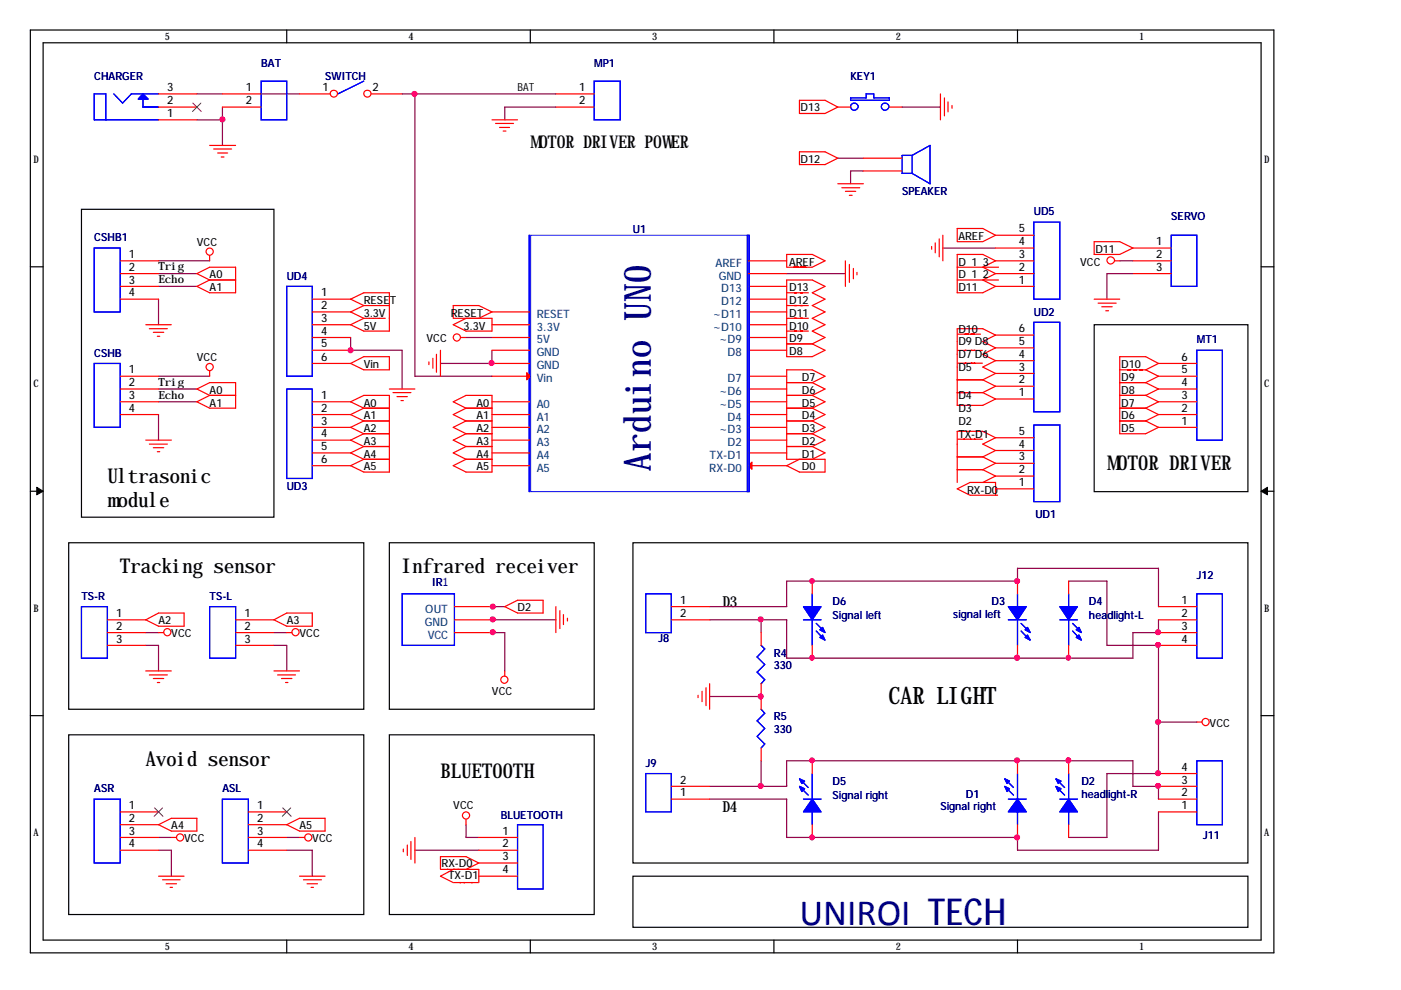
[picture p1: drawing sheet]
<svg xmlns="http://www.w3.org/2000/svg" width="297mm" height="210mm" viewBox="0 0 297 210" stroke-linecap="round" stroke-linejoin="round" font-family="sans-serif">
<path d="M6.4 6.4h263.7v195.6h-263.7zM9.1 9.1h258.3v190.2h-258.3z" fill="none" stroke="#000" stroke-width=".25"/>
<g fill="#fff">
<path d="M35 6.6h1.1v2.2h-1.1z"/>
<path d="M35 199.6h1.1v2.2h-1.1z"/>
</g>
<path d="M60.8 6.4v2.7M60.8 199.3v2.7" fill="none" stroke="#000" stroke-width=".25"/>
<g fill="#fff">
<path d="M86.6 6.6h1.1v2.2h-1.1z"/>
<path d="M86.6 199.6h1.1v2.2h-1.1z"/>
</g>
<path d="M112.4 6.4v2.7M112.4 199.3v2.7" fill="none" stroke="#000" stroke-width=".25"/>
<g fill="#fff">
<path d="M138.3 6.6h1.1v2.2h-1.1z"/>
<path d="M138.3 199.6h1.1v2.2h-1.1z"/>
</g>
<path d="M164.1 6.4v2.7M164.1 199.3v2.7" fill="none" stroke="#000" stroke-width=".25"/>
<g fill="#fff">
<path d="M189.9 6.6h1.1v2.2h-1.1z"/>
<path d="M189.9 199.6h1.1v2.2h-1.1z"/>
</g>
<path d="M215.7 6.4v2.7M215.7 199.3v2.7" fill="none" stroke="#000" stroke-width=".25"/>
<g fill="#fff">
<path d="M241.6 6.6h1.1v2.2h-1.1z"/>
<path d="M241.6 199.6h1.1v2.2h-1.1z"/>
<path d="M7.1 32.8h1.1v2.2h-1.1z"/>
<path d="M268.1 32.8h1.1v2.2h-1.1z"/>
<path d="M7.1 80.3h1.1v2.2h-1.1z"/>
<path d="M268.1 80.3h1.1v2.2h-1.1z"/>
</g>
<path d="M6.4 56.6h2.7M267.4 56.6h2.7" fill="none" stroke="#000" stroke-width=".25"/>
<g fill="#fff">
<path d="M7.1 127.9h1.1v2.2h-1.1z"/>
<path d="M268.1 127.9h1.1v2.2h-1.1z"/>
</g>
<path d="M6.4 104.2h2.7M267.4 104.2h2.7" fill="none" stroke="#000" stroke-width=".25"/>
<path d="M7.8 103.3l1.3 .9-1.3 .7zM267.4 104.2l1.3-.9v1.6z" fill="#000" stroke="#000" stroke-width=".21"/>
<g fill="#fff">
<path d="M7.1 175.4h1.1v2.2h-1.1z"/>
<path d="M268.1 175.4h1.1v2.2h-1.1z"/>
</g>
<path d="M17.3 44.4h40.8v65.3h-40.8zM232 68.8h32.6v35.4h-32.6zM14.6 115.1h62.5v35.3h-62.5zM82.5 115.1h43.5v35.3h-43.5zM134.2 115.1h130.4v67.9h-130.4zM6.4 151.7h2.7M14.6 155.8h62.5v38.1h-62.5zM82.5 155.8h43.5v38.1h-43.5zM267.4 151.7h2.7M134.2 185.8h130.4v10.8h-130.4z" fill="none" stroke="#000" stroke-width=".25"/>
<g fill="none" stroke="#800040" stroke-width=".25">
<path d="M41.7 19.9h5.5M55.4 19.9h8.1M85.3 19.9h32.6M88 19.9v59.9h16.3M41.7 25.4h5.5M47.2 22.7v8.1M117.9 22.7h-10.9v2.7M177.6 33.5h5.4M183 36.3h-2.7v2.7M191.3 22.7h8.1M33.6 55.3h10.8M33.6 58h8.1"/>
<path d="M166.8 58h12.4M199.9 52.6h11.2M237.4 55.3h2.8M240.2 58h-5.5v5.4M33.6 79.8h10.8M33.6 63.4v5.4M33.6 60.7h8.1M74.3 71.6v2.7h11v8.2M98.8 71.6h5.5M104.3 74.3v2.8h-10.9M33.6 82.5h8.1M33.6 85.2h8.1"/>
<path d="M33.6 87.9v5.4M30.9 136.8h2.7v5.5M30.9 134.1h2.7M58.1 134.1h2.7M58.1 136.8h2.7v5.5M104.3 134.1h2.7v8.2M104.3 128.6h2.7M104.3 131.4h13.6M150.5 131.4h16.3v8.1h73.4v-5.4h5.4v-2.7M150.5 128.6h16.3v-5.4h48.9v-2.7h29.9v8.1M161.4 131.4v2.7M226.6 123.2h8.1v13.6h10.9v27.2h-10.9v13.6h-8.1"/>
<path d="M150.5 147.7h10.9M245.6 153.1h8.1M33.6 177.6h2.7M60.8 177.6h2.7M98.8 174.9v2.7h2.7M150.5 169.4h16.3v8.2h48.9v2.7h29.9v-8.2M150.5 166.7h16.3v-5.4h73.4v5.4h5.4v2.7M161.4 161.3v5.4M33.6 180.3h2.7v5.5M60.8 180.3h5.4v5.5M88 180.3h13.5"/>
</g>
<g fill="#f0f" stroke="#f0f" stroke-width=".25">
<circle cx="47.1" cy="25.3" r=".52"/>
<circle cx="87.9" cy="19.9" r=".52"/>
<circle cx="215.6" cy="139.5" r=".52"/>
<circle cx="172.1" cy="139.5" r=".5"/>
<circle cx="245.5" cy="134" r=".52"/>
<circle cx="245.5" cy="166.6" r=".52"/>
<circle cx="226.5" cy="161.2" r=".5"/>
<circle cx="215.6" cy="161.2" r=".52"/>
<circle cx="226.5" cy="139.5" r=".5"/>
<circle cx="172.1" cy="161.2" r=".5"/>
<circle cx="215.6" cy="177.6" r=".52"/>
<circle cx="172.1" cy="177.6" r=".5"/>
<circle cx="215.6" cy="123.2" r=".52"/>
<circle cx="172.1" cy="123.2" r=".5"/>
<circle cx="161.3" cy="166.6" r=".52"/>
<circle cx="161.3" cy="147.7" r=".52"/>
<circle cx="161.3" cy="131.3" r=".52"/>
<circle cx="245.5" cy="163.9" r=".52"/>
<circle cx="245.5" cy="153.1" r=".52"/>
<circle cx="245.5" cy="136.7" r=".52"/>
<circle cx="104.5" cy="134" r=".52"/>
<circle cx="104.5" cy="131.3" r=".52"/>
<circle cx="104.5" cy="128.6" r=".52"/>
<circle cx="104.2" cy="77" r=".52"/>
<circle cx="74.3" cy="74.3" r=".52"/>
</g>
<g fill="none" stroke="#f00" stroke-width=".25">
<path d="M33.6 19.9h8.1M117.9 19.9h8.1M199.4 19.9v5.5M33.6 25.4h8.1M33.6 22.7h8.1M44.4 30.8h5.6M45.3 31.6h3.8M46.1 32.4h2.2M46.9 33.3h.6M104.3 25.4h5.4M105.1 26.2h3.8M105.9 27h2.1"/>
<path d="M106.7 27.8h.6M117.9 22.7h8.1M169.5 32.2h5.4l2.7 1.3-2.7 1.4h-5.4zM169.5 21.3h5.4l2.7 1.4-2.7 1.4h-5.4zM177.6 39h5.4M177.6 22.7h2.7M178.5 39.8h3.8M188.6 22.7h2.7M200.2 20.8v3.8M201 21.6v2.1M201.8 22.4v.6M25.5 55.3h8.1"/>
<path d="M25.5 58h8.1M41.7 58l2.7-1.3h5.6v5.4h-5.6l-2.7-1.4 2.7-1.3zM44.4 59.4h5.6M44.4 54.2v1.1M166.8 53.9h5.4l2.7 1.4-2.7 1.4h-5.4zM166.8 59.4h5.4l2.7 1.3-2.7 1.4 2.7 1.3-2.7 1.4 2.7 1.3-2.7 1.4 2.7 1.3-2.7 1.4 2.7 1.4-2.7 1.3 2.7 1.4-2.7 1.3h-5.4zM179.2 40.6h2.2M179.2 55.3v5.4M180.1 41.4h.6M180.1 56.1v3.8M180.9 56.9v2.2M181.7 57.8v.5"/>
<path d="M197.5 52.3v.5M198.3 51.5v2.1M199.1 50.6v3.9M199.9 49.9v5.4M202.9 59.4h8.9M202.9 56.7h8.9M202.9 48.4h5.5l2.7 1.5-2.7 1.3h-5.5zM202.9 53.9h5.5l2.7 1.4-2.7 1.4 2.7 1.3-2.7 1.4 2.7 1.3-2.7 1.4h-5.5zM232 51.2h5.4l2.8 1.4-2.8 1.3h-5.4zM236.4 55.3h1M240.2 55.3h8.1M240.2 58h8.1"/>
<path d="M240.2 52.6h8.1M25.5 63.4h8.1M25.5 60.7h8.1M25.5 79.8h8.1M30.9 68.8h5.4M31.7 69.7h3.8M32.5 70.5h2.2M33.4 71.3h.5M44.4 78.7v1.1M74.3 77.1l2.8-1.5h5.4v2.8h-5.4zM77.1 67.5h4.7M77.1 64.8h5.4"/>
<path d="M77.1 64.8l-2.8-1.4 2.8-1.3h5.4v8.1h-5.4l-2.8-1.4 2.8-1.3M77.1 64.8l-2.8 1.3 2.8 1.4M90.9 76.7v.6M91.8 76v2.1M92.5 75.1v3.8M93.4 74.3v5.5M96.1 64.8h5.4l2.8 1.3-2.8 1.4h-5.4zM96.1 68.8l2.7-1.3h5.5v2.7h-5.5zM97.7 71.6h1.1M158.7 71.6h8.1M158.7 63.4h8.1M158.7 68.8h8.1"/>
<path d="M158.7 60.7h8.1M158.7 66.1h8.1M158.7 74.3h8.1M158.7 79.8h8.1M166.8 70.2h4.7M166.8 67.5h4.7M166.8 64.8h4.7M166.8 62.1h4.7M166.8 72.9h5.4M202.9 77h5.5M202.9 74.3h5.5M202.9 70.9h5.1"/>
<path d="M211.1 71l-2.7-1.3h-5.5v16.3h5.5l2.7-1.4M211.1 71l-2.7 1.4 2.7 1.4M211.1 73.8l-2.7 1.3 2.7 1.4M211.1 76.5l-2.7 1.3 2.7 1.4M211.1 79.2l-2.7 1.3M211.1 79.2h8.1M211.1 76.5h8.1M211.1 73.8h8.1M211.1 71h8.1M232 63.4h5.4M232.8 64.3h3.8M233.6 65h2.2"/>
<path d="M234.4 65.9h.6M237.4 78.4h5.5M242.9 78.4l2.7-1.3-2.7-1.5h-5.5v16.4h5.5l2.7-1.4-2.7-1.3M242.9 78.4l2.7 1.4-2.7 1.3M25.5 82.5h8.1M25.5 85.2h8.1M25.5 87.9h8.1M30.9 93.3h5.4M31.7 94.2h3.8M32.5 94.9h2.2M33.4 95.8h.5M41.7 82.5l2.7-1.4h5.6v5.4h-5.6l-2.7-1.3 2.7-1.4z"/>
<path d="M44.4 83.8h5.6M77.1 86.5l-2.8-1.3 2.8-1.4h5.4v16.3h-5.4l-2.8-1.4 2.8-1.3M77.1 86.5h5.4M77.1 89.3h5.4M77.1 92h5.4M77.1 94.7h5.4M77.1 97.4h5.4M77.1 94.7l-2.8 1.3 2.8 1.4M77.1 92l-2.8 1.3 2.8 1.4M77.1 89.3l-2.8 1.3 2.8 1.4M77.1 86.5l-2.8 1.4 2.8 1.4M82.5 82.5h5.5"/>
<path d="M83.3 83.2h3.8M84.2 84.1h2.2M85 84.9h.5M98.8 86.5l-2.7-1.3 2.7-1.4h5.5v16.3h-5.5l-2.7-1.4 2.7-1.3M98.8 86.5h5.5M98.8 89.3h5.5M98.8 92h5.5M98.8 94.7h5.5M98.8 97.4h5.5M98.8 86.5l-2.7 1.4 2.7 1.4M98.8 89.3l-2.7 1.3 2.7 1.4M98.8 92l-2.7 1.3 2.7 1.4"/>
<path d="M98.8 94.7l-2.7 1.3 2.7 1.4M158.7 93.3h8.1M158.7 82.5h8.1M158.7 85.2h8.1M158.7 87.9h8.1M158.7 90.6h8.1M158.7 96h8.1M158.7 98.7h8.1M166.8 81.1h5.4M166.8 83.8h5.4M166.8 86.5h5.4M166.8 89.3h5.4"/>
<path d="M166.8 92h5.4M166.8 94.7h5.4M169.5 97.4l-2.7 1.3M172.2 94.7l2.7 1.3-2.7 1.4M172.2 81.1l2.7-1.3-2.7-1.4h-5.4v19h8.1v2.7h-5.4l-2.7-1.4M172.2 92l2.7 1.3-2.7 1.4M172.2 89.3l2.7 1.3-2.7 1.4M172.2 86.5l2.7 1.4-2.7 1.4M172.2 83.8l2.7 1.4-2.7 1.3M172.2 81.1l2.7 1.4-2.7 1.3M202.9 93.1h5.5M202.9 80.5h5.5"/>
<path d="M202.9 83.2h5.5M202.9 96.9h5.5M202.9 99.6h5.5M208.4 80.5l2.7 1.4M208.4 83.2l2.7 1.4M208.4 96.9l2.7 1.3M208.4 99.6l2.7 1.3M211.1 92.8l-2.7-1.3h-5.5v10.8M211.1 81.9l-2.7 1.3M211.1 92.8l-2.7 1.4 2.7 1.3M211.1 95.5l-2.7 1.4M211.1 98.2l-2.7 1.4"/>
<path d="M211.1 84.6h8.1M211.1 81.9h8.1M211.1 98.2h8.1M211.1 95.5h8.1M211.1 92.8h8.1M237.4 81.1h5.5M237.4 83.8h5.5M237.4 86.5h5.5M237.4 89.3h5.5M242.9 81.1l2.7 1.4-2.7 1.3M242.9 83.8l2.7 1.4-2.7 1.3M242.9 86.5l2.7 1.4-2.7 1.4"/>
<path d="M211.1 105v-2.7h-5.4l-2.8 1.3 2.8 1.4h5.9M211.1 100.9l-2.7 1.4M211.1 103.6h8.1M211.1 100.9h8.1M30.9 131.4l2.7-1.4h5.4v2.8h-5.4zM33.6 134.1h1.1M58.1 131.4l2.7-1.4h5.4v2.8h-5.4zM60.8 134.1h1.1M107 128.6l2.7-1.3h5.4v2.7h-5.4zM117.9 128.6v5.5M118.7 129.5v3.8M119.5 130.3v2.1"/>
<path d="M120.3 131.1v.6M142.3 128.6h8.2M142.3 131.4h8.2M161.4 134.1v2.7M172.2 123.2v2.7M172.2 136.8v2.7M226.6 123.2v2.7M226.6 136.8v2.7M245.6 134.1h8.1M245.6 128.6h8.1M245.6 131.4h8.1M245.6 136.8h8.1"/>
<path d="M30.9 142.3h5.4M31.7 143.1h3.8M32.5 143.9h2.2M33.4 144.7h.5M58.1 142.3h5.4M58.8 143.1h3.9M59.7 143.9h2.2M60.5 144.7h.5M107 142.3v1.1M148 147.4v.5M148.8 146.6v2.2M149.7 145.8v3.8"/>
<path d="M150.5 145v5.4M161.4 145v2.7M253.7 153.1h1.1M33.6 174.9l2.7-1.4h5.4v2.7h-5.4zM36.3 177.6h1.1M60.8 174.9l2.7-1.4h5.4v2.7h-5.4zM63.5 177.6h1.1M86.4 179.2v2.2M87.1 178.4v3.8M88 177.6v5.4M98.8 173.8v1.1M142.3 169.4h8.2"/>
<path d="M142.3 166.7h8.2M172.2 161.3v2.7M172.2 174.9v2.7M245.6 172.1h8.1M245.6 169.4h8.1M245.6 166.7h8.1M245.6 164h8.1M33.6 185.8h5.4M34.5 186.5h3.7M35.2 187.4h2.2M36.1 188.1h.5M63.5 185.8h5.4"/>
<path d="M64.3 186.5h3.9M65.1 187.4h2.2M66 188.1h.5M85.5 180v.6M93.4 181.6h5.4l2.7 1.4-2.7 1.3h-5.4zM101.5 187.1h-5.4l-2.7-1.3 2.7-1.5h5.4v2.8"/>
<circle cx="44.5" cy="53.3" r=".75"/>
<circle cx="235.5" cy="55.2" r=".79"/>
<circle cx="44.5" cy="77.8" r=".75"/>
<circle cx="96.9" cy="71.5" r=".75"/>
<circle cx="35.5" cy="134" r=".75"/>
<circle cx="62.7" cy="134" r=".75"/>
<circle cx="106.9" cy="144.1" r=".75"/>
<circle cx="255.6" cy="153.1" r=".75"/>
<circle cx="38.2" cy="177.5" r=".75"/>
<circle cx="65.4" cy="177.5" r=".75"/>
<circle cx="98.8" cy="172.9" r=".75"/>
</g>
<g fill="none" stroke="#00f" stroke-width=".25">
<path d="M24.1 19.9l1.9 2 1.9-2h5.7M77.1 17.2l-5.5 2.7M126 17.2h5.5v8.2h-5.5zM22.4 25.4v-5.5h-2.4v5.5h13.6M30.3 21v1.7h3.3M180.3 20.8h3.3v-.9h1.7v.9h3.3v.5h-8.3zM20 52.6h5.5v13.5h-5.5zM248.3 49.9h5.4v10.8h-5.4zM20 77.1h5.5v13.5h-5.5zM219.2 68.3h5.5v19h-5.5zM219.2 90.1h5.5v16.3h-5.5zM136.9 125.9h5.4v8.2h-5.4z"/>
<path d="M161.4 136.8l.7 .8-1.6 1.7 1.6 1.6-1.6 1.6 1.6 1.6-.7 .9M170.3 131.4h3.8M172.2 125.9v2.7M172.2 131.4v5.4M173.1 132.2l1.6 1.6M173.1 133.8l1.6 1.7M224.7 131.4h3.7M226.6 125.9v2.7M226.6 131.4v5.4M227.4 132.2l1.6 1.6M227.4 133.8l1.6 1.7M253.7 125.9h5.5v13.6h-5.5z"/>
<path d="M136.9 164h5.4v8.1h-5.4zM169.8 167l1.6 1.6M169.8 165.4l1.6 1.6M170.3 169.4h3.8M172.2 164v5.4M172.2 172.1v2.8M253.7 161.3h5.5v13.6h-5.5z"/>
<circle cx="181.2" cy="22.6" r=".79"/>
<circle cx="187.7" cy="22.6" r=".79"/>
</g>
<path d="M158.4 49.9h.4v54.3h-.4z" fill="none" stroke="#00f" stroke-width=".21"/>
<path d="M158.7 98.7l.7-.7v1.5z" fill="#f00" stroke="#f00" stroke-width=".25"/>
<g fill="#00f" stroke="#00f" stroke-width=".25">
<path d="M30.3 19.9l1.1 1.1h-2.1z"/>
<path d="M172.2 169.4l1.9 2.7h-3.8z"/>
<path d="M169.5 165.1l1.1 .5-.6 .5z"/>
<path d="M169.5 166.7l1.1 .5-.6 .6z"/>
<path d="M170.3 128.6h3.8l-1.9 2.8z"/>
<path d="M173.8 135.1l.6-.5 .5 1.1z"/>
<path d="M173.8 133.5l.6-.5 .5 1.1z"/>
<path d="M224.7 128.6h3.7l-1.8 2.8z"/>
<path d="M228.2 135.1l.6-.5 .5 1.1z"/>
<path d="M228.2 133.5l.6-.5 .5 1.1z"/>
</g>
<path d="M40.9 21.9l1.8 1.7M42.6 21.9l-1.8 1.7" fill="none" stroke="#804000" stroke-width=".21"/>
<circle cx="70.8" cy="19.9" r=".75" fill="#fff" stroke="#f00" stroke-width=".25"/>
<path d="M63.5 19.9h6.5" fill="none" stroke="#f00" stroke-width=".25"/>
<circle cx="77.9" cy="19.9" r=".75" fill="#fff" stroke="#f00" stroke-width=".25"/>
<g fill="none" stroke="#f00" stroke-width=".25">
<path d="M47.2 19.9h8.2M78.7 19.9h6.6M47.2 22.7h8.2M183 33.5h8.3M183 36.3h8.3M158.7 58h8.1M158.7 55.3h8.1M211.1 58h8.1M211.1 55.3h8.1M211.1 52.6h8.1M211.1 49.9h8.1M66.2 77.1h8.1"/>
<path d="M66.2 66.1h8.1M66.2 68.8h8.1M66.2 71.6h8.1M66.2 74.3h8.1M66.2 63.4h8.1M104.3 79.8h8.1M104.3 77.1h8.1M104.3 66.1h8.1M104.3 68.8h8.1M104.3 71.6h8.1M104.3 74.3h8.1M211.1 60.7h8.1"/>
<path d="M245.6 79.8h8.1M245.6 77.1h8.1M66.2 90.6h8.1M66.2 87.9h8.1M66.2 85.2h8.1M66.2 93.3h8.1M66.2 96h8.1M66.2 98.7h8.1M104.3 90.6h8.1M104.3 87.9h8.1M104.3 85.2h8.1M104.3 93.3h8.1"/>
<path d="M104.3 96h8.1M104.3 98.7h8.1M245.6 90.6h8.1M245.6 87.9h8.1M245.6 85.2h8.1M245.6 82.5h8.1M22.8 131.4h8.1M22.8 134.1h8.1M22.8 136.8h8.1M50 131.4h8.1M50 134.1h8.1M50 136.8h8.1"/>
<path d="M96.4 131.4h8.2M96.4 134.1h8.2M96.4 128.6h8.2M215.7 123.2v2.7M215.7 136.8v2.7M161.4 147.7v2.7M161.4 158.6v2.7M25.5 172.1h8.1M25.5 174.9h8.1M25.5 177.6h8.1M52.7 172.1h8.1M52.7 174.9h8.1"/>
<path d="M52.7 177.6h8.1M101.5 177.6h8.2M215.7 161.3v2.7M215.7 174.9v2.7M226.6 161.3v2.7M226.6 174.9v2.7M25.5 180.3h8.1M52.7 180.3h8.1M101.5 180.3h8.2M101.5 183h8.2M101.5 185.8h8.2"/>
</g>
<g fill="none" stroke="#00f" stroke-width=".25">
<path d="M55.4 17.2h5.4v8.2h-5.4zM193.4 32.9l3.8-2.1v8.2l-3.8-2.2M193.4 32.9v3.9M193.4 32.9h-2.1v3.9h2.1M219.2 47.1h5.5v16.3h-5.5zM60.8 60.7h5.4v19.1h-5.4zM253.7 74.3h5.5v19h-5.5zM60.8 82.5h5.4v18.9h-5.4zM17.3 128.6h5.5v10.9h-5.5zM44.4 128.6h5.6v10.9h-5.6zM85.3 125.9h11.1v10.9h-11.1zM213.8 131.4h3.8"/>
<path d="M215.7 125.9v2.7M215.7 131.4v5.4M216.5 132.2l1.6 1.6M216.5 133.8l1.6 1.7M161.4 150.4l.7 .8-1.6 1.6 1.6 1.6-1.6 1.7 1.6 1.6-.7 .9M20 169.4h5.5v13.6h-5.5zM47.2 169.4h5.5v13.6h-5.5zM109.7 174.9h5.4v13.6h-5.4zM213.3 167l1.6 1.6M213.3 165.4l1.6 1.6M213.8 169.4h3.8M215.7 164v5.4"/>
<path d="M215.7 172.1v2.8M224.1 167l1.6 1.6M224.1 165.4l1.6 1.6M224.7 169.4h3.7M226.6 164v5.4M226.6 172.1v2.8"/>
</g>
<g fill="#00f" stroke="#00f" stroke-width=".25">
<path d="M213.8 128.6h3.8l-1.9 2.8z"/>
<path d="M217.8 134.6l.6 1.1-1.1-.6z"/>
<path d="M217.8 133l.6 1.1-1.1-.6z"/>
<path d="M226.6 169.4l1.8 2.7h-3.7z"/>
<path d="M223.9 165.1l1.1 .5-.6 .5z"/>
<path d="M223.9 166.7l1.1 .5-.6 .6z"/>
<path d="M215.7 169.4l1.9 2.7h-3.8z"/>
<path d="M213 165.1l1 .5-.5 .5z"/>
<path d="M213 166.7l1 .5-.5 .6z"/>
</g>
<path d="M32.8 171.3l1.7 1.8M34.5 171.3l-1.8 1.8M59.9 171.3l1.8 1.8M61.6 171.3l-1.7 1.8" fill="none" stroke="#804000" stroke-width=".21"/>
<path d="M112.1 49.9h.2v54.3h-.2zM112.3 49.9v54.3zM112.5 49.9h46v54.3h-46zM158.8 49.9h.1v54.3h-.1z" fill="none" stroke="#00f" stroke-width=".21"/>
<path d="M111.7 79l.7 .8-.7 .7z" fill="#f00" stroke="#f00" stroke-width=".25"/>
<g fill="#f0f" stroke="#f0f" stroke-width=".25">
<circle cx="47.1" cy="25.3" r=".52"/>
<circle cx="87.9" cy="19.9" r=".52"/>
<circle cx="215.6" cy="139.5" r=".52"/>
<circle cx="172.1" cy="139.5" r=".5"/>
<circle cx="245.5" cy="134" r=".52"/>
<circle cx="245.5" cy="166.6" r=".52"/>
<circle cx="226.5" cy="161.2" r=".5"/>
<circle cx="215.6" cy="161.2" r=".52"/>
<circle cx="226.5" cy="139.5" r=".5"/>
<circle cx="172.1" cy="161.2" r=".5"/>
<circle cx="215.6" cy="177.6" r=".52"/>
<circle cx="172.1" cy="177.6" r=".5"/>
<circle cx="215.6" cy="123.2" r=".52"/>
<circle cx="172.1" cy="123.2" r=".5"/>
<circle cx="161.3" cy="166.6" r=".52"/>
<circle cx="161.3" cy="147.7" r=".52"/>
<circle cx="161.3" cy="131.3" r=".52"/>
<circle cx="245.5" cy="163.9" r=".52"/>
<circle cx="245.5" cy="153.1" r=".52"/>
<circle cx="245.5" cy="136.7" r=".52"/>
<circle cx="104.5" cy="134" r=".52"/>
<circle cx="104.5" cy="131.3" r=".52"/>
<circle cx="104.5" cy="128.6" r=".52"/>
<circle cx="104.2" cy="77" r=".52"/>
<circle cx="74.3" cy="74.3" r=".52"/>
</g>
<g font-size="7.9" fill="#000080">
<text x="138" y="99.8" transform="rotate(-90 138 99.8)">Arduino UNO</text>
<text x="169.5" y="196">UNIROI TECH</text>
</g>
<text font-size="5.1" x="188.4" y="149.4">CAR LIGHT</text>
<g font-size="4.3">
<text x="234.7" y="99.8">MOTOR DRIVER</text>
<text x="22.8" y="102.5">Ultrasonic</text>
<text x="22.8" y="107.5">module</text>
<text x="25.5" y="121.5">Tracking sensor</text>
<text x="85.3" y="121.5">Infrared receiver</text>
<text x="30.9" y="162.3">Avoid sensor</text>
<text x="93.4" y="165">BLUETOOTH</text>
</g>
<g font-size="3.7">
<text x="112.4" y="31.3">MOTOR DRIVER POW</text>
<text x="142.2" y="31.3">ER</text>
</g>
<g font-size="3.2">
<text x="153.2" y="128.7">D3</text>
<text x="153.2" y="172.2">D4</text>
</g>
<g font-size="2.5">
<text x="35.5" y="19.3">3</text>
<text x="35.5" y="22.1">2</text>
<text x="52.2" y="19.3">1</text>
<text x="52.2" y="22.1">2</text>
<text x="68.4" y="19.3">1</text>
<text x="79" y="19.3">2</text>
<text x="122.8" y="19.3">1</text>
<text x="122.8" y="22.1">2</text>
<text x="35.5" y="24.8">1</text>
<text x="216" y="52">4</text>
<text x="216" y="49.3">5</text>
<text x="245.1" y="52">1</text>
<text x="27.3" y="54.7">1</text>
<text x="27.3" y="57.4">2</text>
<text x="216" y="57.4">2</text>
<text x="216" y="54.7">3</text>
<text x="245.1" y="54.7">2</text>
<text x="245.1" y="57.4">3</text>
<text x="27.3" y="60.1">3</text>
<text x="27.3" y="62.8">4</text>
<text x="68.1" y="62.8">1</text>
<text x="68.1" y="65.5">2</text>
<text x="216" y="60.1">1</text>
<text x="68.1" y="68.3">3</text>
<text x="68.1" y="71">4</text>
<text x="216" y="70.5">6</text>
<text x="68.1" y="73.7">5</text>
<text x="68.1" y="76.5">6</text>
<text x="216" y="75.9">4</text>
<text x="216" y="73.2">5</text>
<text x="250.5" y="76.5">6</text>
<text x="27.3" y="79.2">1</text>
<text x="27.3" y="81.9">2</text>
<text x="216" y="81.3">2</text>
<text x="216" y="78.6">3</text>
<text x="250.5" y="81.9">4</text>
<text x="250.5" y="79.2">5</text>
<text x="27.3" y="84.6">3</text>
<text x="27.3" y="87.3">4</text>
<text x="68.1" y="84.6">1</text>
<text x="68.1" y="87.3">2</text>
<text x="216" y="84">1</text>
<text x="250.5" y="87.3">2</text>
<text x="250.5" y="84.6">3</text>
<text x="68.1" y="90">3</text>
<text x="68.1" y="92.7">4</text>
<text x="68.1" y="95.4">5</text>
<text x="216" y="94.9">4</text>
<text x="216" y="92.2">5</text>
<text x="250.5" y="90">1</text>
<text x="68.1" y="98.1">6</text>
<text x="216" y="100.3">2</text>
<text x="216" y="97.6">3</text>
<text x="216" y="103.1">1</text>
<text x="24.6" y="130.8">1</text>
<text x="51.8" y="130.8">1</text>
<text x="144.2" y="128">1</text>
<text x="144.2" y="130.8">2</text>
<text x="250.5" y="128">1</text>
<text x="250.5" y="130.8">2</text>
<text x="24.6" y="133.5">2</text>
<text x="24.6" y="136.2">3</text>
<text x="51.8" y="133.5">2</text>
<text x="51.8" y="136.2">3</text>
<text x="250.5" y="133.5">3</text>
<text x="250.5" y="136.2">4</text>
<text x="144.2" y="166.1">2</text>
<text x="250.5" y="166.1">3</text>
<text x="250.5" y="163.4">4</text>
<text x="27.3" y="171.5">1</text>
<text x="54.5" y="171.5">1</text>
<text x="144.2" y="168.8">1</text>
<text x="250.5" y="171.5">1</text>
<text x="250.5" y="168.8">2</text>
<text x="27.3" y="174.3">2</text>
<text x="27.3" y="177">3</text>
<text x="27.3" y="179.7">4</text>
<text x="54.5" y="174.3">2</text>
<text x="54.5" y="177">3</text>
<text x="54.5" y="179.7">4</text>
<text x="106.5" y="177">1</text>
<text x="106.5" y="179.7">2</text>
<text x="106.5" y="182.4">3</text>
<text x="106.5" y="185.2">4</text>
</g>
<g font-size="2.5" fill="#004080">
<text x="151.7" y="56.6">AREF</text>
<text x="152.4" y="59.3">GND</text>
<text x="152.9" y="62">D13</text>
<text x="152.9" y="64.7">D12</text>
<text x="113.8" y="67.4">RESET</text>
<text x="113.8" y="70.1">3.3V</text>
<text x="151.1" y="67.4">~D11</text>
<text x="151.1" y="70.1">~D10</text>
<text x="113.8" y="72.8">5V</text>
<text x="113.8" y="75.5">GND</text>
<text x="152.5" y="72.8">~D9</text>
<text x="154.3" y="75.5">D8</text>
<text x="113.8" y="78.3">GND</text>
<text x="113.8" y="81">Vin</text>
<text x="152.5" y="83.7">~D6</text>
<text x="154.3" y="81">D7</text>
<text x="113.8" y="86.5">A0</text>
<text x="113.8" y="89.2">A1</text>
<text x="152.5" y="86.5">~D5</text>
<text x="154.3" y="89.2">D4</text>
<text x="113.8" y="91.9">A2</text>
<text x="113.8" y="94.6">A3</text>
<text x="152.5" y="91.9">~D3</text>
<text x="154.3" y="94.6">D2</text>
<text x="113.8" y="97.3">A4</text>
<text x="113.8" y="100">A5</text>
<text x="150.4" y="100">RX-D0</text>
<text x="150.5" y="97.3">TX-D1</text>
<text x="90.2" y="129.9">OUT</text>
<text x="90.1" y="132.7">GND</text>
<text x="90.7" y="135.4">VCC</text>
</g>
<g font-size="2.4" fill="#000080">
<text x="20" y="16.9">CHARGER</text>
<text x="55.4" y="14.2">BAT</text>
<text x="68.9" y="16.9">SWITCH</text>
<text x="126" y="14.2">MP1</text>
<text x="180.3" y="16.9">KEY1</text>
<text x="191.3" y="41.3">SPEAKER</text>
<text x="219.2" y="45.6">UD5</text>
<text x="248.3" y="46.8">SERVO</text>
<text x="20" y="51.2">CSHB1</text>
<text x="134.2" y="49.5">U1</text>
<text x="60.8" y="59.3">UD4</text>
<text x="219.2" y="66.9">UD2</text>
<text x="20" y="75.6">CSHB</text>
<text x="253.7" y="72.8">MT1</text>
<text x="60.8" y="103.8">UD3</text>
<text x="219.5" y="109.8">UD1</text>
<text x="91.5" y="124.2">IR1</text>
<text x="253.7" y="122.9">J12</text>
<text x="17.3" y="127.2">TS-R</text>
<text x="44.4" y="127.2">TS-L</text>
<text x="176.5" y="128.3">D6</text>
<text x="176.5" y="131.3">Signal left</text>
<text x="202.1" y="131">signal left</text>
<text x="210.2" y="128.3">D3</text>
<text x="230.9" y="128.3">D4</text>
<text x="230.9" y="131.3">hea</text>
<text x="234.8" y="131.3">dlight-L</text>
<text x="139.6" y="136.2">J8</text>
<text x="164.1" y="139.2">R4</text>
<text x="164.1" y="141.9">330</text>
<text x="164.1" y="152.8">R5</text>
<text x="164.1" y="155.5">330</text>
<text x="20" y="168">ASR</text>
<text x="47.2" y="168">ASL</text>
<text x="136.9" y="162.6">J9</text>
<text x="176.5" y="166.4">D5</text>
<text x="229.3" y="166.4">D2</text>
<text x="106.2" y="173.7">BLUETOOTH</text>
<text x="176.5" y="169.3">Signal right</text>
<text x="199.4" y="171.8">Signal right</text>
<text x="204.8" y="169.1">D1</text>
<text x="229.3" y="169.1">headlight-R</text>
<text x="255.1" y="177.8">J11</text>
</g>
<g font-size="2.4">
<text x="109.7" y="19.2">BAT</text>
<text x="169.8" y="23.6">D13</text>
<text x="169.8" y="34.6">D12</text>
<text x="41.7" y="52.3">VCC</text>
<text x="203.2" y="50.8">AREF</text>
<text x="232.2" y="53.6">D11</text>
<text x="33.6" y="57.3">Trig</text>
<text x="44.4" y="59">A0</text>
<text x="167.3" y="56.3">AREF</text>
<text x="203.2" y="56.3">D 1</text>
<text x="203.2" y="59">D 1</text>
<text x="208.4" y="56.3">3</text>
<text x="208.4" y="59">2</text>
<text x="229" y="56.3">VCC</text>
<text x="33.6" y="60">Echo</text>
<text x="44.4" y="61.7">A1</text>
<text x="77.1" y="64.4">RESET</text>
<text x="167.3" y="64.4">D12</text>
<text x="167.3" y="61.7">D13</text>
<text x="203.2" y="61.7">D11</text>
<text x="77.1" y="69.9">5V</text>
<text x="77.1" y="67.2">3.3V</text>
<text x="95.6" y="67.2">RESET</text>
<text x="98.3" y="69.9">3.3V</text>
<text x="167.3" y="69.9">D10</text>
<text x="167.3" y="67.2">D11</text>
<text x="203.2" y="70.5">D10</text>
<text x="41.7" y="76.6">VCC</text>
<text x="77.1" y="78">Vin</text>
<text x="90.4" y="72.6">VCC</text>
<text x="167.3" y="75.3">D8</text>
<text x="167.3" y="72.6">D9</text>
<text x="203.2" y="73.2">D9D8</text>
<text x="203.2" y="75.9">D7 D6</text>
<text x="237.7" y="78">D10</text>
<text x="33.6" y="81.8">Trig</text>
<text x="44.4" y="83.5">A0</text>
<text x="170" y="83.5">D6</text>
<text x="170" y="80.8">D7</text>
<text x="203.2" y="78.6">D5</text>
<text x="237.7" y="80.8">D9</text>
<text x="237.7" y="83.5">D8</text>
<text x="33.6" y="84.5">Echo</text>
<text x="44.4" y="86.2">A1</text>
<text x="77.1" y="88.9">A1</text>
<text x="77.1" y="86.2">A0</text>
<text x="101" y="86.2">A0</text>
<text x="101" y="88.9">A1</text>
<text x="170" y="88.9">D4</text>
<text x="170" y="86.2">D5</text>
<text x="203.2" y="84.6">D4</text>
<text x="203.2" y="87.4">D3</text>
<text x="237.7" y="86.2">D7</text>
<text x="237.7" y="88.9">D6</text>
<text x="77.1" y="94.3">A3</text>
<text x="77.1" y="91.6">A2</text>
<text x="101" y="91.6">A2</text>
<text x="101" y="94.3">A3</text>
<text x="170" y="94.3">D2</text>
<text x="170" y="91.6">D3</text>
<text x="203.2" y="90.1">D2</text>
<text x="203.2" y="92.8">TX-D1</text>
<text x="237.7" y="91.6">D5</text>
<text x="77.1" y="99.8">A5</text>
<text x="77.1" y="97">A4</text>
<text x="101" y="97">A4</text>
<text x="101" y="99.8">A5</text>
<text x="170" y="97">D1</text>
<text x="170" y="99.8">D0</text>
<text x="205.1" y="104.7">RX-D0</text>
<text x="109.7" y="129.6">D2</text>
<text x="33.6" y="132.3">A2</text>
<text x="36.3" y="135.1">VCC</text>
<text x="60.8" y="132.3">A3</text>
<text x="63.5" y="135.1">VCC</text>
<text x="104.3" y="147.3">VCC</text>
<text x="256.5" y="154.1">VCC</text>
<text x="96.1" y="171.5">VCC</text>
<text x="36.3" y="175.9">A4</text>
<text x="39" y="178.6">VCC</text>
<text x="63.5" y="175.9">A5</text>
<text x="66.2" y="178.6">VCC</text>
<text x="93.6" y="183.7">RX-D0</text>
<text x="95" y="186.5">TX-D1</text>
</g>
<g font-size="2.2">
<text x="35" y="8.5">5</text>
<text x="86.6" y="8.5">4</text>
<text x="138.3" y="8.5">3</text>
<text x="189.9" y="8.5">2</text>
<text x="241.6" y="8.5">1</text>
<text x="7.1" y="34.6">D</text>
<text x="268.1" y="34.6">D</text>
<text x="7.1" y="82.1">C</text>
<text x="268.1" y="82.1">C</text>
<text x="7.1" y="129.7">B</text>
<text x="268.1" y="129.7">B</text>
<text x="7.1" y="177.3">A</text>
<text x="268.1" y="177.3">A</text>
<text x="35" y="201.4">5</text>
<text x="86.6" y="201.4">4</text>
<text x="138.3" y="201.4">3</text>
<text x="189.9" y="201.4">2</text>
<text x="241.6" y="201.4">1</text>
</g>
</svg>
